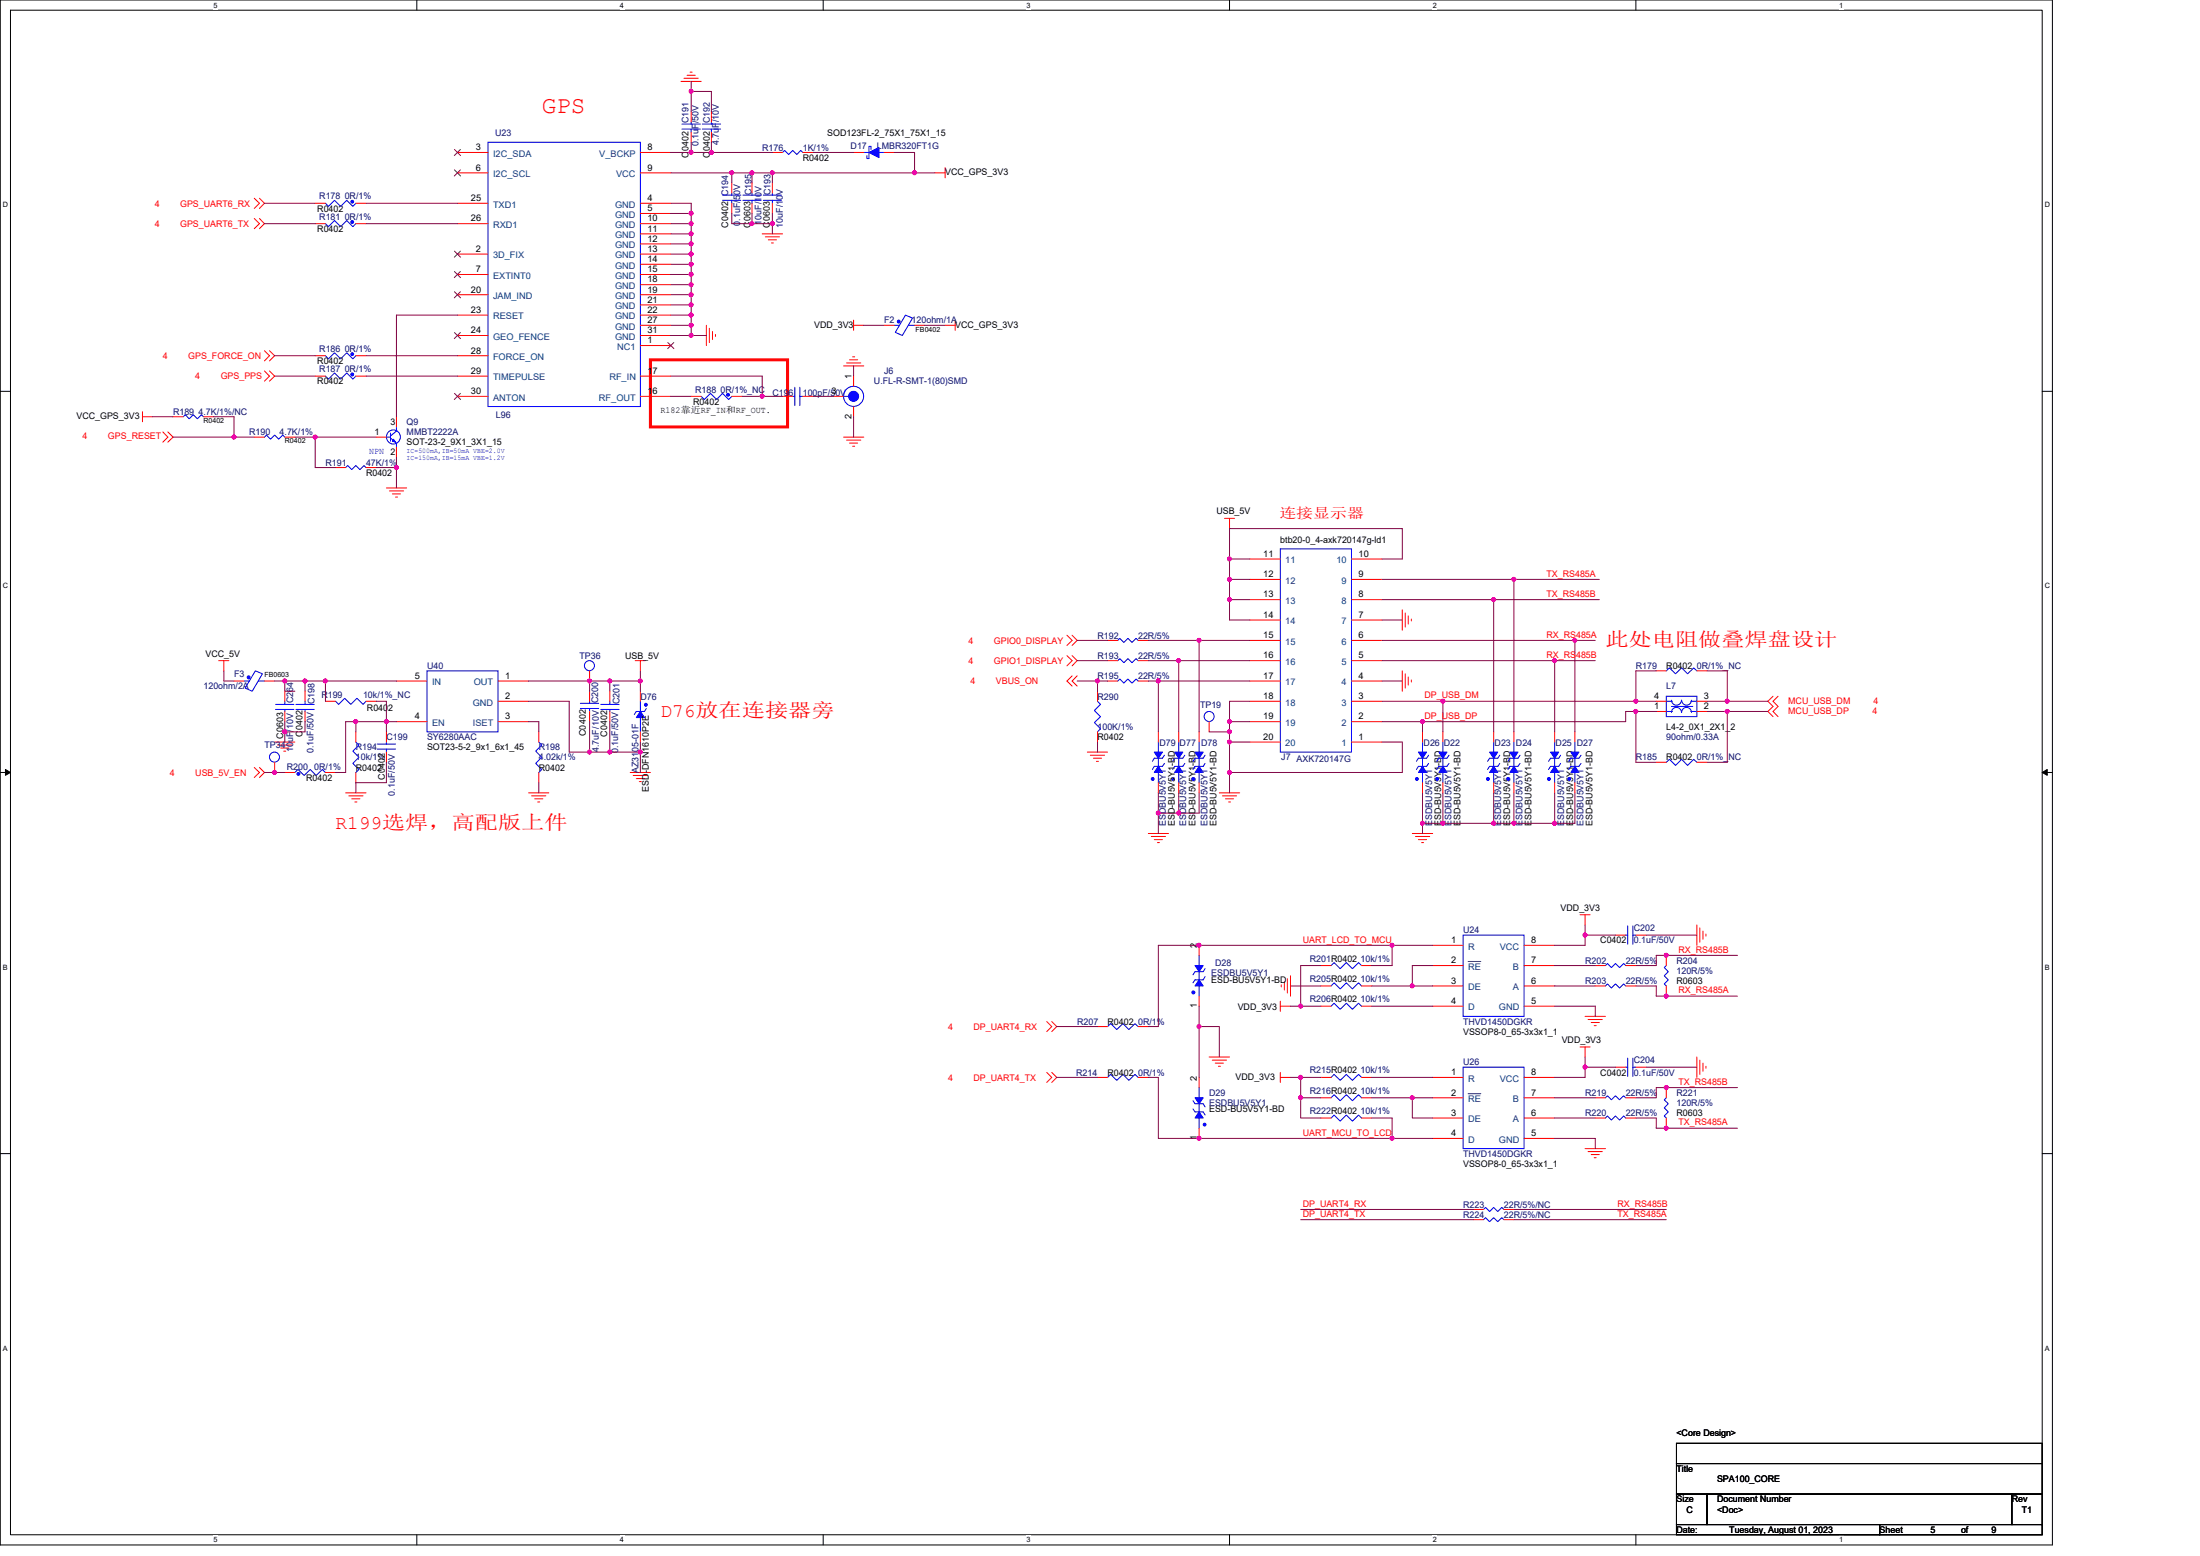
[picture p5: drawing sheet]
<svg xmlns="http://www.w3.org/2000/svg" width="297mm" height="210mm" viewBox="0 0 297 210" stroke-linecap="round" stroke-linejoin="round" font-family="sans-serif">
<path d="M0 0h277.1v208.5h-277.1zM1.4 1.4h274.3v205.7h-274.3z" fill="none" stroke="#000" stroke-width=".14"/>
<g fill="#fff">
<path d="M28.8 .1h.6v1.1h-.6z"/>
<path d="M28.8 207.3h.6v1.1h-.6z"/>
</g>
<path d="M56.3 0v1.4M56.3 207.1v1.4" fill="none" stroke="#000" stroke-width=".14"/>
<g fill="#fff">
<path d="M83.7 .1h.6v1.1h-.6z"/>
<path d="M83.7 207.3h.6v1.1h-.6z"/>
</g>
<path d="M111.1 0v1.4M111.1 207.1v1.4" fill="none" stroke="#000" stroke-width=".14"/>
<g fill="#fff">
<path d="M138.6 .1h.5v1.1h-.5z"/>
<path d="M138.6 207.3h.5v1.1h-.5z"/>
</g>
<path d="M166 0v1.4M166 207.1v1.4" fill="none" stroke="#000" stroke-width=".14"/>
<g fill="#fff">
<path d="M193.4 .1h.6v1.1h-.6z"/>
<path d="M193.4 207.3h.6v1.1h-.6z"/>
</g>
<path d="M220.9 0v1.4M220.9 207.1v1.4" fill="none" stroke="#000" stroke-width=".14"/>
<g fill="#fff">
<path d="M248.3 .1h.6v1.1h-.6z"/>
<path d="M248.3 207.3h.6v1.1h-.6z"/>
<path d="M.4 27.1h.7v1.1h-.7z"/>
<path d="M276.1 27.1h.7v1.1h-.7z"/>
<path d="M.4 78.5h.7v1.1h-.7z"/>
<path d="M276.1 78.5h.7v1.1h-.7z"/>
</g>
<path d="M0 52.8h1.4M275.7 52.8h1.4" fill="none" stroke="#000" stroke-width=".14"/>
<g fill="#fff">
<path d="M.4 130h.7v1.1h-.7z"/>
<path d="M276.1 130h.7v1.1h-.7z"/>
</g>
<path d="M0 104.2h1.4M275.7 104.2h1.4" fill="none" stroke="#000" stroke-width=".14"/>
<path d="M.7 103.8l.7 .4-.7 .4zM275.7 104.2l.7-.4v.8z" fill="#000" stroke="#000" stroke-width=".14"/>
<g fill="#fff">
<path d="M.4 181.4h.7v1.1h-.7z"/>
<path d="M276.1 181.4h.7v1.1h-.7z"/>
</g>
<path d="M0 155.7h1.4M275.7 155.7h1.4M226.4 194.8h49.3v2.7h-49.3zM226.4 197.5h49.3v4.1h-49.3zM226.4 201.6h4.1v4.1h-4.1zM226.4 205.7h27.4v1.4h-27.4zM230.5 201.6h41.1v4.1h-41.1zM253.8 205.7h21.9v1.4h-21.9zM271.6 201.6h4.1v4.1h-4.1z" fill="none" stroke="#000" stroke-width=".14"/>
<path d="M87.8 48.6h18.5v9h-18.5z" fill="none" stroke="#f00" stroke-width=".4"/>
<g fill="none" stroke="#f00" stroke-width=".14">
<path d="M91.9 11h2.8M92.3 10.6h2M92.8 10.2h1.1M93.2 9.7h.2M93.3 15.1v1.4M93.3 17.8v1.4M96.1 15.1v1.4M96.1 17.8v1.4M34.3 26.8l.7 .6-.7 .7M34.3 29.5l.7 .7-.7 .7M35 26.8l.7 .6-.7 .7M35 29.5l.7 .7-.7 .7"/>
<path d="M42.6 30.2h1.3M42.6 27.4h1.3M48 30.2h1.4M48 27.4h1.4M61.8 34.3h4.1M61.8 20.6h4.1M61.8 23.3h4.1M61.8 37h4.1M61.8 39.8h4.1M61.8 27.4h4.1M61.8 30.2h4.1M86.5 27.4h4.1"/>
<path d="M86.5 28.8h4.1M86.5 20.6h4.1M86.5 23.3h4.1M86.5 30.2h4.1M86.5 31.6h4.1M86.5 32.9h4.1M86.5 34.3h4.1M86.5 35.7h4.1M86.5 37h4.1M86.5 38.4h4.1M86.5 39.8h4.1M98.8 24.7v1.4"/>
<path d="M98.8 27.4v1.4M101.5 24.7v1.4M101.5 27.4v1.4M102.9 31.6h2.8M103.3 32h1.9M103.7 32.4h1.1M104.2 32.8h.2M104.3 20.6h1.4M104.3 24.7v1.4M104.3 27.4v1.4M108.4 20.6h1.4M115.2 20.6h1.4"/>
<path d="M119.4 20.6h1.4M126.2 23.3h1.4M127.6 22.6v1.4M19.2 56.2h1.4M19.2 55.6v1.3M22 58.3l.7 .7-.7 .7M22.7 58.3l.7 .7-.7 .7M23.4 56.2h1.3M27.5 56.2h1.3M34.3 59h1.4M35.7 47.3l.7 .7-.7 .7M35.7 50.1l.7 .7-.7 .6"/>
<path d="M36.4 47.3l.7 .7-.7 .7M36.4 50.1l.7 .7-.7 .6M38.5 59h1.3M42.6 48h1.3M42.6 50.8h1.3M48 48h1.4M48 50.8h1.4M50.8 59h1.4M53.5 56.2v1.4M61.8 42.5h4.1M61.8 45.3h4.1M61.8 48h4.1"/>
<path d="M61.8 50.8h4.1M61.8 53.5h4.1M86.5 46.6h4.1M86.5 53.5h4.1M86.5 50.8h4.1M86.5 41.1h4.1M86.5 42.5h4.1M86.5 43.9h4.1M86.5 45.3h4.1M93.3 53.5h1.4M95.4 43.9v2.7M95.8 44.3v1.9"/>
<path d="M96.2 44.7v1.1M96.6 45.1v.3M98.8 53.5h1.4M105.7 53.5h1.3M108.4 53.5h1.4M112.5 53.5h1.4M113.9 59h2.7M113.9 49.4h2.7M114.3 59.4h1.9M114.3 49h1.9M114.7 59.8h1.1M114.7 48.6h1.1"/>
<path d="M115.1 48.2h.3M115.2 43.9h1.4M115.2 43.2v1.4M115.2 54.9v1.3M115.2 50.8v1.3M119.4 43.9h1.4M123.5 43.9h1.4M127.6 43.9h1.4M129 43.2v1.4M45.3 63.1h1.4M49.4 63.1h1.4M52.2 65.8h2.7"/>
<path d="M52.6 66.3h1.9M53 66.7h1.1M53.4 67.1h.3M53.5 60.3v1.4M115.1 60.2h.3M165.3 70h1.4M166 70v1.3M168.8 78.2h4.1M168.8 75.4h4.1M182.5 78.2h4.1M182.5 75.4h4.1M29.5 89.2h1.4"/>
<path d="M30.2 89.2v1.3M31.6 91.9h1.4M35.7 91.9h1.4M38.5 96v1.4M38.5 93.3v1.3M41.2 96v1.4M41.2 93.3v1.3M43.9 94.6h1.4M48 98.8v1.3M49.4 94.6h1.4M52.2 98.8v1.3M53.5 97.4h4.2"/>
<path d="M53.5 91.9h4.2M67.2 91.9h4.2M67.2 94.6h4.2M67.2 97.4h4.2M72.7 98.8v1.3M79.6 93.3v1.3M79.6 96v1.4M79.6 90.5v1.4M82.3 96v1.4M82.3 93.3v1.3M85.8 89.2h1.3M86.5 89.2v1.3"/>
<path d="M86.5 93.3v1.3M86.5 98.8v1.3M144.1 88.5l.7 .7-.7 .7M144.1 85.7l.7 .7-.7 .7M144.8 88.5l.6 .7-.6 .7M144.8 91.2l-.7 .7 .7 .7M144.8 85.7l.6 .7-.6 .7M145.4 91.2l-.6 .7 .6 .7M148.2 93.3v1.3M148.2 98.8v1.3M149.5 86.4h1.4M149.5 89.2h1.4"/>
<path d="M149.5 91.9h1.4M153.7 86.4h1.3M153.7 89.2h1.3M153.7 91.9h1.3M156.4 98.8v1.3M159.1 98.8v1.3M161.9 98.8v1.3M163.3 97.4v1.4M168.8 97.4h4.1M168.8 94.6h4.1M168.8 91.9h4.1M168.8 89.2h4.1"/>
<path d="M168.8 86.4h4.1M168.8 83.7h4.1M168.8 80.9h4.1M182.5 97.4h4.1M182.5 94.6h4.1M182.5 91.9h4.1M182.5 89.2h4.1M182.5 86.4h4.1M182.5 83.7h4.1M182.5 80.9h4.1M189.3 82.3v2.7M189.3 90.5v2.8"/>
<path d="M189.7 82.7v1.9M189.7 90.9v2M190.1 83.1v1.1M190.1 91.4v1.1M190.6 83.5v.3M190.6 91.8v.2M192.1 98.8v1.3M194.8 98.8v1.3M201.7 98.8v1.3M204.4 98.8v1.3M209.9 98.8v1.3M212.6 98.8v1.3"/>
<path d="M223.6 94.6h1.4M223.6 96h1.4M223.6 90.5h1.4M229.1 94.6h1.4M229.1 96h1.4M229.1 90.5h1.4M239.4 94l-.7 .6 .7 .7-.7 .7 .7 .7M240.1 94l-.7 .6 .7 .7-.7 .7 .7 .7M34.3 103.6l.7 .6-.7 .7M35 103.6l.7 .6-.7 .7M37.1 100.1h2.7M37.1 102.9v1.3"/>
<path d="M37.5 100.5h1.9M37.9 100.9h1.1M38.3 101.4h.3M38.5 104.2h1.3M43.9 104.2h1.4M46.7 107h2.7M47.1 107.4h1.9M47.5 107.8h1.1M47.9 108.2h.3M48 104.2v1.4M52.2 101.5v1.4M71.4 107h2.7"/>
<path d="M71.8 107.4h1.9M72.2 107.8h1.1M72.6 108.2h.3M72.7 104.2v1.4M85.1 104.2h2.7M85.5 104.6h1.9M85.9 105.1h1.1M86.3 105.5h.3M146.8 101.5h2.7M147.2 101.9h1.9M147.6 102.3h1.1M148 102.7h.3"/>
<path d="M155 112.5h2.8M155.4 112.9h2M155.8 113.3h1.1M156.3 113.7h.2M156.4 105.6v1.4M159.1 105.6v1.4M161.9 105.6v1.4M164.6 107h2.8M165.1 107.4h1.9M165.5 107.8h1.1M165.9 108.2h.2M168.8 100.1h4.1"/>
<path d="M182.5 100.1h4.1M190.7 112.5h2.7M191.1 112.9h1.9M191.5 113.3h1.1M191.9 113.7h.3M192.1 105.6v1.4M194.8 105.6v1.4M201.7 105.6v1.4M204.4 105.6v1.4M209.9 105.6v1.4M212.6 105.6v1.4M223.6 102.9h1.4"/>
<path d="M229.1 102.9h1.4M141.3 137.9l.7 .6-.7 .7M142 137.9l.7 .6-.7 .7M148.2 138.5h1.3M153.7 138.5h1.3M161.9 134.4v1.4M161.9 127.6v1.3M172.9 135.8h1.3M172.9 135.1v1.4M173 132.9v.3M173.4 132.5v1.1M173.8 132.1v1.9"/>
<path d="M174.2 131.7v2.7M178.3 135.8h1.4M178.3 130.3h1.4M178.3 133.1h1.4M183.8 135.8h1.4M183.8 130.3h1.4M183.8 133.1h1.4M193.4 127.6h4.1M193.4 130.3h4.1M193.4 133.1h4.1M193.4 135.8h4.1M205.8 127.6h4.1"/>
<path d="M205.8 130.3h4.1M205.8 133.1h4.1M205.8 135.8h4.1M213.3 123.4h1.4M214 137.2h2.8M214 123.4v1.4M214.4 137.6h1.9M214.8 138h1.1M215.2 138.4h.3M215.4 133.1h1.4M215.4 130.3h1.4M218.1 126.2h1.4"/>
<path d="M219.5 133.1h1.4M219.5 130.3h1.4M220.9 126.2h1.3M225 133.1v1.3M225 128.9v1.4M229.1 124.8v2.8M229.5 125.2v1.9M229.9 125.6v1.1M230.3 126v.3M141.3 144.7l.7 .7-.7 .7M142 144.7l.7 .7-.7 .7M148.2 145.4h1.3"/>
<path d="M153.7 145.4h1.3M161.9 152.3v1.3M161.9 145.4v1.4M163.3 142.6h2.7M163.7 143.1h1.9M164.1 143.5h1.1M164.5 143.9h.3M172.9 145.4h1.3M172.9 144.7v1.4M178.3 150.9h1.4M178.3 145.4h1.4M178.3 148.1h1.4"/>
<path d="M183.8 150.9h1.4M183.8 145.4h1.4M183.8 148.1h1.4M193.4 145.4h4.1M193.4 148.1h4.1M193.4 150.9h4.1M193.4 153.6h4.1M205.8 145.4h4.1M205.8 148.1h4.1M205.8 150.9h4.1M205.8 153.6h4.1M213.3 141.3h1.4"/>
<path d="M214 155h2.8M214 141.3v1.3M214.4 155.4h1.9M214.8 155.8h1.1M215.2 156.2h.3M215.4 150.9h1.4M215.4 148.1h1.4M218.1 144h1.4M219.5 150.9h1.4M219.5 148.1h1.4M220.9 144h1.3M225 150.9v1.4"/>
<path d="M225 146.8v1.3M229.1 142.6v2.8M229.5 143.1v1.9M229.9 143.5v1.1M230.3 143.9v.3M198.9 164.6h1.4M198.9 163.2h1.4M203 164.6h1.4M203 163.2h1.4"/>
</g>
<g fill="none" stroke="#00f" stroke-width=".14">
<path d="M65.9 19.2h20.6v35.7h-20.6zM92.1 17.4h2.4M92.1 16.7h2.4M93.3 16.5v.2M93.3 17.4v.4M94.8 17.4h2.5M94.8 16.7h2.5M96.1 16.5v.2M96.1 17.4v.4M43.9 30.2l.4 .4 .9-.8 .8 .8 .8-.8 .8 .8 .4-.4M43.9 27.4l.4 .5 .9-.9 .8 .9 .8-.9 .8 .9 .4-.5M97.6 27h2.4"/>
<path d="M97.6 26.3h2.4M98.8 26.1v.2M98.8 27v.4M100.3 27h2.5M100.3 26.3h2.5M101.5 26.1v.2M101.5 27v.4M103.1 27h2.4M103.1 26.3h2.4M104.3 26.1v.2M104.3 27v.4M105.7 20.6l.2-.3 .6 .5 .5-.5 .6 .5 .5-.5 .3 .3"/>
<path d="M116.6 20.6h.7M117.6 20.2v-.5h-.3v1.7h-.3v-.4M118.7 20.6h.7M24.7 56.2l.3-.2 .5 .5 .6-.5 .5 .5 .6-.5 .3 .2M35.7 59l.3-.3 .5 .6 .6-.6 .5 .6 .6-.6 .3 .3M43.9 48l.4 .4 .9-.8 .8 .8 .8-.8 .8 .8 .4-.4M43.9 50.8l.4 .4 .9-.9 .8 .9 .8-.9 .8 .9 .4-.4M52.2 59h.5M52.7 59.1l.8 .7v.5M52.7 58.4v1.1M53.5 57.6v.6l-.8 .6M94.7 53.5l.4 .4 .8-.8 .8 .8 .9-.8 .8 .8 .4-.4"/>
<path d="M107 53.5h.3M107.3 52.3v2.4M108 53.5h.4M108 52.3v2.4M113.9 53.5h1.3M120.8 43.9h.6M122.3 42.5l.9 .4-1.4 2.4-.9-.4zM122.7 43.9h.8M46.7 63.1l.2-.3 .6 .6 .5-.6 .6 .6 .5-.6 .3 .3M172.9 74.1h9.6v27.4h-9.6zM33 91.9h.7M34.5 90.5l.9 .4-1.3 2.4-1-.4z"/>
<path d="M34.9 91.9h.8M37.2 95.1h2.5M37.2 95.7h2.5M38.5 95.7v.3M38.5 94.6v.5M40 95.1h2.4M40 95.7h2.4M41.2 95.7v.3M41.2 94.6v.5M45.3 94.6l.4 .5 .8-.9 .9 .9 .8-.9 .8 .9 .4-.5M57.7 90.5h9.5v8.3h-9.5zM78.4 95.6h2.4"/>
<path d="M78.4 94.9h2.4M79.6 94.6v.3M79.6 95.6v.4M81.1 95.1h2.5M81.1 95.7h2.5M82.3 95.7v.3M82.3 94.6v.5M86.5 94.6v4.2M87.3 95.6l-.3 .4h-1.1l-.3 .4M148.2 94.6l.4 .5-.8 .8 .8 .8-.8 .8 .8 .8-.4 .5M150.9 86.4l.3-.3 .5 .6 .6-.6 .5 .6 .6-.6 .3 .3M150.9 89.2l.3-.3 .5 .5 .6-.5 .5 .5 .6-.5 .3 .3"/>
<path d="M150.9 91.9l.3-.3 .5 .6 .6-.6 .5 .6 .6-.6 .3 .3M225 96h.8M225 94.6h.8M225 94h4.1v2.7h-4.1zM225 90.5l.4-.4 .8 .8 .9-.8 .8 .8 .8-.8 .4 .4M225.7 95.3h2.9M225.7 94.5a.68 .68 0 0 0 .7 .7 .68 .68 0 0 0 .6-.7M225.7 96.1a.68 .68 0 0 1 .7-.6 .68 .68 0 0 1 .6 .6M227.1 94.5a.67 .67 0 0 0 .6 .7 .67 .67 0 0 0 .7-.7M227.1 96.1a.67 .67 0 0 1 .6-.6 .67 .67 0 0 1 .7 .6M228.3 96h.8M228.3 94.6h.8"/>
<path d="M39.8 104.2l.4-.4 .9 .8 .8-.8 .8 .8 .8-.8 .4 .4M48 100.1l.5 .4-.9 .9 .9 .8-.9 .8 .9 .8-.5 .4M50.9 101.1h2.5M50.9 100.4h2.5M52.2 100.1v.3M52.2 101.1v.4M72.7 100.1l.4 .4-.8 .9 .8 .8-.8 .8 .8 .8-.4 .4M156.4 100.1v5.5M157.2 101.9l-.3 .4h-1.1l-.2 .4M157.2 103l-.3 .4h-1.1l-.2 .4M159.1 100.1v5.5M160 101.9l-.3 .4h-1.1l-.3 .4"/>
<path d="M160 103l-.3 .4h-1.1l-.3 .4M161.9 100.1v5.5M162.7 101.9l-.2 .4h-1.1l-.3 .4M162.7 103l-.2 .4h-1.1l-.3 .4M192.1 100.1v5.5M192.9 101.9l-.3 .4h-1.1l-.3 .4M192.9 103l-.3 .4h-1.1l-.3 .4M194.8 100.1v5.5M195.6 101.9l-.2 .4h-1.1l-.3 .4M195.6 103l-.2 .4h-1.1l-.3 .4M201.7 100.1v5.5M202.5 101.9l-.3 .4h-1.1l-.3 .4"/>
<path d="M202.5 103l-.3 .4h-1.1l-.3 .4M204.4 100.1v5.5M205.2 101.9l-.2 .4h-1.1l-.3 .4M205.2 103l-.2 .4h-1.1l-.3 .4M209.9 100.1v5.5M210.7 101.9l-.2 .4h-1.1l-.3 .4M210.7 103l-.2 .4h-1.1l-.3 .4M212.6 100.1v5.5M213.5 101.9l-.3 .4h-1.1l-.3 .4M213.5 103l-.3 .4h-1.1l-.3 .4M225 102.9l.4-.4 .8 .8 .9-.8 .8 .8 .8-.8 .4 .4M149.5 138.5l.5-.4 .8 .8 .8-.8 .8 .8 .8-.8 .5 .4"/>
<path d="M161.9 128.9v5.5M162.7 130.7l-.2 .4h-1.1l-.3 .5M162.7 131.8l-.2 .4h-1.1l-.3 .4M179.7 135.8l.4-.4 .9 .8 .8-.8 .8 .8 .8-.8 .4 .4M179.7 130.3l.4-.4 .9 .8 .8-.8 .8 .8 .8-.8 .4 .4M179.7 133.1l.4-.5 .9 .9 .8-.9 .8 .9 .8-.9 .4 .5M197.5 126.2h8.3v11h-8.3zM216.8 133.1l.2-.3 .6 .5 .5-.5 .6 .5 .5-.5 .3 .3M216.8 130.3l.2-.3 .6 .6 .5-.6 .6 .6 .5-.6 .3 .3M219.5 126.2h.3M219.8 124.9v2.5M220.5 124.9v2.5"/>
<path d="M220.5 126.2h.4M225 130.3l-.3 .3 .6 .5-.6 .6 .6 .5-.6 .6 .3 .3M149.5 145.4l.5-.4 .8 .8 .8-.8 .8 .8 .8-.8 .5 .4M161.1 148.5l.3 .4h1.1l.2 .5M161.1 149.6l.3 .5h1.1l.2 .4M161.9 146.8v5.5M179.7 150.9l.4-.4 .9 .8 .8-.8 .8 .8 .8-.8 .4 .4M179.7 145.4l.4-.4 .9 .8 .8-.8 .8 .8 .8-.8 .4 .4M179.7 148.1l.4-.4 .9 .8 .8-.8 .8 .8 .8-.8 .4 .4M197.5 144h8.3v11h-8.3zM216.8 150.9l.2-.3 .6 .6 .5-.6 .6 .6 .5-.6 .3 .3M216.8 148.1l.2-.2 .6 .5 .5-.5 .6 .5 .5-.5 .3 .2"/>
<path d="M219.5 144h.3M219.8 142.8v2.5M220.5 142.8v2.5M220.5 144h.4M225 148.1l-.3 .3 .6 .5-.6 .6 .6 .6-.6 .5 .3 .3M200.3 164.6l.3-.3 .5 .6 .6-.6 .5 .6 .6-.6 .2 .3M200.3 163.2l.3-.3 .5 .6 .6-.6 .5 .6 .6-.6 .2 .3"/>
<circle cx="53.1" cy="59" r=".95"/>
<circle cx="115.2" cy="53.5" r="1.36"/>
<circle cx="79.6" cy="89.8" r=".68"/>
<circle cx="163.3" cy="96.7" r=".68"/>
<circle cx="37.1" cy="102.2" r=".68"/>
</g>
<g fill="#00f" stroke="#00f" stroke-width=".14">
<path d="M161.4 130.3h1.1l-.6 .8z"/>
<path d="M161.9 132.2l.6 .9h-1.1z"/>
<path d="M158.6 101.5h1.1l-.6 .8z"/>
<path d="M159.1 103.4l.6 .8h-1.1z"/>
<path d="M86.5 96l.5 .8h-1.1z"/>
<path d="M161.4 101.5h1.1l-.6 .8z"/>
<path d="M161.9 103.4l.6 .8h-1.1z"/>
<path d="M191.5 101.5h1.1l-.5 .8z"/>
<path d="M192.1 103.4l.5 .8h-1.1z"/>
<path d="M194.3 101.5h1.1l-.6 .8z"/>
<path d="M194.8 103.4l.6 .8h-1.1z"/>
<path d="M201.1 101.5h1.1l-.5 .8z"/>
<path d="M201.7 103.4l.5 .8h-1.1z"/>
<path d="M155.8 101.5h1.1l-.5 .8z"/>
<path d="M156.4 103.4l.5 .8h-1.1z"/>
<path d="M203.9 101.5h1.1l-.6 .8z"/>
<path d="M204.4 103.4l.6 .8h-1.1z"/>
<path d="M209.4 101.5h1.1l-.6 .8z"/>
<path d="M209.9 103.4l.6 .8h-1.1z"/>
<path d="M161.4 148.1h1.1l-.6 .8z"/>
<path d="M161.9 150.1l.6 .8h-1.1z"/>
<path d="M212.1 101.5h1.1l-.6 .8z"/>
<path d="M212.6 103.4l.6 .8h-1.1z"/>
<path d="M40.1 104.3h.3v.3h-.3z" fill-rule="evenodd"/>
<path d="M33.4 91.3h.3v.2h-.3z" fill-rule="evenodd"/>
<path d="M121.2 43.3h.3v.2h-.3z" fill-rule="evenodd"/>
<path d="M158.3 105h.2v.3h-.2z" fill-rule="evenodd"/>
<path d="M87.1 95h.2v.2h-.2z" fill-rule="evenodd"/>
<path d="M47.4 29.8h.3v.3h-.3z" fill-rule="evenodd"/>
<path d="M117.3 20.6l1.4-.7v1.4z" fill-rule="evenodd"/>
<path d="M191.2 105h.2v.3h-.2z" fill-rule="evenodd"/>
<path d="M155.5 105h.3v.3h-.3z" fill-rule="evenodd"/>
<path d="M53.1 59.3l.3 .4-.4-.2z" fill-rule="evenodd"/>
<path d="M203.5 105h.3v.3h-.3z" fill-rule="evenodd"/>
<path d="M47.4 50.4h.3v.3h-.3z" fill-rule="evenodd"/>
<path d="M98.2 53.1h.2v.3h-.2z" fill-rule="evenodd"/>
<path d="M211.7 105h.3v.3h-.3z" fill-rule="evenodd"/>
<circle cx="161.1" cy="133.9" r=".2"/>
<circle cx="115.2" cy="53.5" r=".68"/>
<circle cx="161.1" cy="105.1" r=".2"/>
<circle cx="194" cy="105.1" r=".2"/>
<circle cx="47.6" cy="47.8" r=".19"/>
<circle cx="200.9" cy="105.1" r=".2"/>
<circle cx="209.1" cy="105.1" r=".2"/>
<circle cx="162.6" cy="151.8" r=".19"/>
<circle cx="47.6" cy="27.2" r=".19"/>
</g>
<g fill="none" stroke="#804000" stroke-width=".14">
<path d="M61.4 33.9l.8 .8M61.4 20.2l.8 .8M61.4 22.9l.8 .8M61.4 36.6l.8 .9M61.4 39.4l.8 .8M62.2 33.9l-.9 .8M62.2 20.2l-.9 .8M62.2 22.9l-.9 .8M62.2 36.6l-.9 .9M62.2 39.4l-.9 .8M61.4 44.9l.8 .8M61.4 53.1l.8 .8"/>
<path d="M62.2 44.9l-.9 .8M62.2 53.1l-.9 .8M90.2 46.2l.8 .9M91 46.2l-.9 .9"/>
</g>
<path d="M198.2 129.8h1.7M198.2 147.6h1.7" fill="none" stroke="#004080" stroke-width=".14"/>
<g fill="none" stroke="#800040" stroke-width=".14">
<path d="M93.3 12.3h2.8v2.8M93.3 11v1.3M93.3 12.3v2.8M93.3 19.2v1.4M96.1 19.2v1.4M35.7 30.2h6.9M35.7 27.4h6.9M49.4 30.2h12.4M49.4 27.4h12.4M90.6 30.2h2.7M90.6 23.3h8.2M90.6 20.6h2.7"/>
<path d="M90.6 27.4h2.7v1.4M90.6 28.8h2.7M90.6 31.6h2.7M90.6 32.9h2.7M90.6 34.3h2.7M90.6 35.7h2.7M90.6 37h2.7M90.6 38.4h2.7M90.6 39.8h2.7M93.3 20.6h2.8M93.3 28.8v1.4M93.3 30.2v1.4"/>
<path d="M93.3 31.6v1.3M93.3 32.9v1.4M93.3 34.3v1.4M93.3 35.7v1.3M93.3 37v1.4M93.3 38.4v1.4M93.3 39.8v1.3M96.1 20.6h8.2M98.8 23.3h2.7M98.8 23.3v1.4M98.8 28.8v1.4h2.7M101.5 23.3v1.4"/>
<path d="M101.5 28.8v1.4M101.5 30.2h2.8M101.5 23.3h2.8M104.3 23.3v1.4M104.3 28.8v1.4M104.3 30.2v1.4M104.3 23.3h19.2M109.8 20.6h5.4M120.8 20.6h2.7v2.7M123.5 23.3h2.7M20.6 56.2h2.8M23.4 59h8.2"/>
<path d="M28.8 56.2h2.8v2.8M31.6 59h2.7M37.1 48h5.5M37.1 50.8h5.5M39.8 59h2.8M42.6 59h8.2M42.6 59v4.1h2.7M49.4 48h12.4M49.4 50.8h12.4M61.8 42.5h-8.3v13.7M90.6 50.8h12.3v2.7M90.6 41.1h2.7"/>
<path d="M90.6 42.5h2.7M90.6 43.9h2.7M90.6 45.3h2.7M90.6 53.5h2.7M93.3 41.1v1.4M93.3 42.5v1.4M93.3 43.9v1.4M93.3 45.3h2.1M100.2 53.5h2.7M102.9 53.5h2.8M109.8 53.5h2.7M115.2 56.2v2.8"/>
<path d="M115.2 49.4v1.4M116.6 43.9h2.8M124.9 43.9h2.7M50.8 63.1h2.7M53.5 61.7v1.4M53.5 63.1v2.7M166 75.4h2.8M166 75.4v-4.1h23.3v4.1h-2.7M166 78.2h2.8M166 75.4v2.8M166 78.2v2.7M186.6 78.2h17.8"/>
<path d="M204.4 78.2v20.6M204.4 78.2h11.5M30.2 90.5v1.4h1.4M37.1 91.9h1.4M38.5 91.9v1.4h1.3M38.5 91.9h2.7M38.5 97.4v1.4M38.5 98.8v1.3M41.2 91.9v1.4M41.2 91.9h2.7M41.2 97.4v1.4h-2.7M43.9 91.9v2.7"/>
<path d="M43.9 91.9h9.6M48 97.4h-1.3v6.8h-1.4M48 97.4h4.2M48 97.4v1.4M50.8 94.6h1.4v2.8M52.2 97.4h1.3M52.2 97.4v1.4M71.4 94.6h5.5v6.9h2.7M71.4 97.4h1.3v1.4M71.4 91.9h8.2M79.6 91.9v1.4M79.6 97.4v4.1"/>
<path d="M79.6 91.9h2.7M82.3 91.9h4.2M82.3 91.9v1.4M82.3 97.4v4.1M86.5 90.5v1.4M86.5 91.9v1.4M145.4 91.9h2.8M145.4 86.4h4.1M145.4 89.2h4.1M148.2 91.9v1.4M148.2 91.9h1.3M155 86.4h6.9"/>
<path d="M155 89.2h4.1M155 91.9h1.4M156.4 91.9v6.9M156.4 91.9h12.4M159.1 89.2v9.6M159.1 89.2h9.7M161.9 86.4v12.4M161.9 86.4h6.9M163.3 98.8h2.7M166 97.4h2.8M166 97.4v1.4M166 80.9h2.8"/>
<path d="M166 80.9v2.8h2.8M166 98.8v1.3M168.8 94.6h-2.8v2.8M186.6 97.4h5.5M186.6 94.6h8.2M186.6 80.9h15.1M186.6 86.4h26M186.6 83.7h2.7M186.6 91.9h2.7M186.6 89.2h23.3M192.1 97.4v1.4M194.8 94.6v4.2"/>
<path d="M194.8 94.6h26.1M201.7 80.9v17.9M201.7 80.9h14.2M209.9 89.2h5.5M209.9 89.2v9.6M212.6 86.4h2.8M212.6 86.4v12.4M220.9 96h-1.4v1.4h-27.4M220.9 94.6h2.7M220.9 96h2.7M220.9 96v6.9h2.7M223.6 90.5h-2.7v4.1"/>
<path d="M230.5 94.6h2.7M230.5 96h2.7M230.5 90.5h2.7v4.1M233.2 94.6h5.5M233.2 96h5.5M233.2 96v6.9h-2.7M35.7 104.2h2.8M52.2 102.9v2.7h-4.2v1.4M72.7 105.6v1.4M79.6 101.5h2.7M82.3 101.5h4.2M86.5 100.1v1.4"/>
<path d="M86.5 101.5v2.7M148.2 100.1v1.4M156.4 109.7h2.7M156.4 107v2.7M156.4 109.7v2.8M159.1 107v2.7M161.9 107v2.7h-2.8M166 104.2v2.8M166 100.1v4.1M166 100.1h2.8M186.6 100.1h2.7v4.1h-23.3M192.1 107v4.1"/>
<path d="M192.1 111.1h2.7M192.1 111.1v1.4M194.8 107v4.1M194.8 111.1h6.9M201.7 111.1h2.7M201.7 107v4.1M204.4 111.1h5.5M204.4 107v4.1M209.9 107v4.1M212.6 107v4.1h-2.7M142.7 138.5h5.5M161.9 138.5h2.7v4.1"/>
<path d="M161.9 135.8v2.7M161.9 138.5v6.9M174.2 133.1h4.1M174.2 135.8h1.4M175.6 135.8h2.7M178.3 130.3h-2.7v5.5M185.2 135.8h8.2M185.2 133.1h5.5M188 127.6h5.4M188 127.6h-31.6v10.9h-1.4M188 127.6v2.7h-2.8M193.4 130.3h-2.7v2.8h2.7"/>
<path d="M209.9 135.8h5.5v1.4M209.9 130.3h5.5M209.9 133.1h5.5M214 126.2v1.4h-4.1M214 124.8v1.4M214 126.2h4.1M220.9 133.1h2.7v1.3h11M222.2 126.2h6.9M234.6 128.9h-11v1.4h-2.7M142.7 145.4h5.5M155 145.4h1.4v8.2h31.6M174.2 145.4h1.4"/>
<path d="M175.6 145.4v2.7h2.7M175.6 145.4h2.7M175.6 148.1v2.8h2.7M185.2 148.1h5.5M185.2 145.4h8.2M185.2 150.9h2.8v2.7M188 153.6h5.4M190.7 148.1v2.8h2.7M190.7 148.1h2.7M209.9 153.6h5.5v1.4M209.9 148.1h5.5M209.9 150.9h5.5"/>
<path d="M214 142.6v1.4M214 144v1.4h-4.1M214 144h4.1M220.9 150.9h2.7v1.4h11M222.2 144h6.9M234.6 146.8h-11v1.3h-2.7M175.6 163.2h23.3M175.6 164.6h23.3M204.4 163.2h20.6M204.4 164.6h20.6"/>
</g>
<g fill="#f0f" stroke="#f0f" stroke-width=".14">
<circle cx="214" cy="126.2" r=".27"/>
<circle cx="225" cy="134.4" r=".27"/>
<circle cx="225" cy="128.9" r=".27"/>
<circle cx="190.7" cy="133" r=".27"/>
<circle cx="225" cy="152.2" r=".27"/>
<circle cx="225" cy="146.8" r=".27"/>
<circle cx="175.6" cy="145.4" r=".27"/>
<circle cx="175.6" cy="148.1" r=".27"/>
<circle cx="214" cy="144" r=".27"/>
<circle cx="190.7" cy="148.1" r=".27"/>
<circle cx="175.6" cy="135.8" r=".27"/>
<circle cx="187.9" cy="153.6" r=".27"/>
<circle cx="161.9" cy="153.6" r=".27"/>
<circle cx="187.9" cy="127.6" r=".27"/>
<circle cx="161.9" cy="127.6" r=".27"/>
<circle cx="161.9" cy="138.5" r=".27"/>
<circle cx="166" cy="75.4" r=".27"/>
<circle cx="166" cy="80.9" r=".27"/>
<circle cx="166" cy="78.2" r=".27"/>
<circle cx="204.4" cy="78.2" r=".27"/>
<circle cx="201.7" cy="80.9" r=".27"/>
<circle cx="212.6" cy="86.4" r=".27"/>
<circle cx="209.9" cy="89.1" r=".27"/>
<circle cx="166" cy="97.4" r=".27"/>
<circle cx="220.9" cy="94.6" r=".27"/>
<circle cx="194.8" cy="94.6" r=".27"/>
<circle cx="192" cy="97.4" r=".27"/>
<circle cx="166" cy="98.8" r=".27"/>
<circle cx="166" cy="100.1" r=".27"/>
<circle cx="166" cy="104.2" r=".27"/>
<circle cx="192" cy="111.1" r=".27"/>
<circle cx="194.8" cy="111.1" r=".27"/>
<circle cx="209.9" cy="111.1" r=".27"/>
<circle cx="204.4" cy="111.1" r=".27"/>
<circle cx="93.3" cy="12.3" r=".27"/>
<circle cx="96" cy="20.6" r=".27"/>
<circle cx="93.3" cy="20.6" r=".27"/>
<circle cx="98.8" cy="23.3" r=".27"/>
<circle cx="101.5" cy="23.3" r=".27"/>
<circle cx="123.5" cy="23.3" r=".27"/>
<circle cx="104.3" cy="23.3" r=".27"/>
<circle cx="93.3" cy="28.8" r=".27"/>
<circle cx="93.3" cy="30.2" r=".27"/>
<circle cx="101.5" cy="30.2" r=".27"/>
<circle cx="104.3" cy="30.2" r=".27"/>
<circle cx="93.3" cy="31.5" r=".27"/>
<circle cx="93.3" cy="32.9" r=".27"/>
<circle cx="93.3" cy="35.7" r=".27"/>
<circle cx="93.3" cy="34.3" r=".27"/>
<circle cx="93.3" cy="37" r=".27"/>
<circle cx="93.3" cy="38.4" r=".27"/>
<circle cx="93.3" cy="41.1" r=".27"/>
<circle cx="93.3" cy="39.8" r=".27"/>
<circle cx="93.3" cy="42.5" r=".27"/>
<circle cx="93.3" cy="45.3" r=".27"/>
<circle cx="93.3" cy="43.9" r=".27"/>
<circle cx="102.9" cy="53.5" r=".27"/>
<circle cx="31.6" cy="59" r=".27"/>
<circle cx="42.5" cy="59" r=".27"/>
<circle cx="53.5" cy="63.1" r=".27"/>
<circle cx="233.2" cy="94.6" r=".27"/>
<circle cx="220.9" cy="96" r=".27"/>
<circle cx="233.2" cy="96" r=".27"/>
<circle cx="201.7" cy="111.1" r=".27"/>
<circle cx="148.2" cy="91.9" r=".27"/>
<circle cx="41.2" cy="91.9" r=".27"/>
<circle cx="79.6" cy="91.9" r=".27"/>
<circle cx="82.3" cy="91.9" r=".27"/>
<circle cx="86.4" cy="91.9" r=".27"/>
<circle cx="48" cy="97.4" r=".27"/>
<circle cx="52.2" cy="97.4" r=".27"/>
<circle cx="79.6" cy="101.5" r=".27"/>
<circle cx="82.3" cy="101.5" r=".27"/>
<circle cx="86.4" cy="101.5" r=".27"/>
<circle cx="37.1" cy="104.2" r=".27"/>
<circle cx="38.4" cy="91.9" r=".27"/>
<circle cx="38.4" cy="98.8" r=".27"/>
<circle cx="43.9" cy="91.9" r=".27"/>
<circle cx="159.1" cy="109.7" r=".27"/>
<circle cx="156.4" cy="109.7" r=".27"/>
<circle cx="156.4" cy="91.9" r=".27"/>
<circle cx="161.9" cy="86.4" r=".27"/>
<circle cx="159.1" cy="89.1" r=".27"/>
</g>
<text font-size="3.3" fill="#f00" x="73.1" y="15.2">GPS</text>
<g font-size="2.6" fill="#f00">
<text x="216.8" y="87.1">此处电阻做叠焊盘设计</text>
<text x="89.2" y="96.7">D76放在连接器旁</text>
<text x="45.3" y="111.8">R199选焊，高配版上件</text>
</g>
<text font-size="1.9" fill="#f00" x="172.7" y="69.8">连接显示器</text>
<g font-size="1.2" fill="#000080">
<text x="92.9" y="16.6" transform="rotate(-90 92.9 16.6)">C191</text>
<text x="95.8" y="16.6" transform="rotate(-90 95.8 16.6)">C192</text>
<text x="66.8" y="18.4">U23</text>
<text x="94.3" y="19.7" transform="rotate(-90 94.3 19.7)">0.1uF/50V</text>
<text x="97.1" y="19.6" transform="rotate(-90 97.1 19.6)">4.7uF/10V</text>
<text x="102.9" y="20.3">R176</text>
<text x="108.4" y="20.3">1K/1%</text>
<text x="114.8" y="20">D17</text>
<text x="118.4" y="20">LMBR320FT1G</text>
<text x="43.1" y="29.7">R181 0R/1%</text>
<text x="43.1" y="26.9">R178 0R/1%</text>
<text x="98.3" y="26.5" transform="rotate(-90 98.3 26.5)">C194</text>
<text x="101.4" y="26.3" transform="rotate(-90 101.4 26.3)">C195</text>
<text x="104.1" y="26.3" transform="rotate(-90 104.1 26.3)">C193</text>
<text x="99.9" y="30.5" transform="rotate(-90 99.9 30.5)">0.1uF/50V</text>
<text x="102.8" y="30.3" transform="rotate(-90 102.8 30.3)">10uF/10V</text>
<text x="105.7" y="30.7" transform="rotate(-90 105.7 30.7)">10uF/10V</text>
<text x="43.1" y="47.5">R186 0R/1%</text>
<text x="119.4" y="43.6">F2</text>
<text x="123.1" y="43.6">120ohm/1A</text>
<text x="43.1" y="50.2">R187 0R/1%</text>
<text x="93.9" y="53">R188 0R/1%_NC</text>
<text x="104.3" y="53.4">C196</text>
<text x="108.4" y="53.4">100pF/50V</text>
<text x="118" y="51.9">U.FL-R-SMT-1(80)SMD</text>
<text x="119.4" y="50.5">J6</text>
<text x="23.4" y="56">R189 4.7K/1%/NC</text>
<text x="33.7" y="58.7">R190</text>
<text x="37.8" y="58.7">4.7K/1%</text>
<text x="54.9" y="57.4">Q9</text>
<text x="54.9" y="58.7">MMBT2222A</text>
<text x="67" y="56.4">L96</text>
<text x="43.9" y="62.8">R191</text>
<text x="49.4" y="62.8">47K/1%</text>
<text x="78.2" y="88.9">TP36</text>
<text x="148.2" y="86.2">R192</text>
<text x="148.2" y="88.9">R193</text>
<text x="153.7" y="86.2">22R/5%</text>
<text x="153.7" y="88.9">22R/5%</text>
<text x="27.5" y="93">120ohm/2A</text>
<text x="31.6" y="91.4">F3</text>
<text x="39.6" y="94.9" transform="rotate(-90 39.6 94.9)">C264</text>
<text x="42.5" y="95.1" transform="rotate(-90 42.5 95.1)">C198</text>
<text x="43.4" y="94.1">R199</text>
<text x="49" y="94.1">10k/1%_NC</text>
<text x="57.7" y="90.3">U40</text>
<text x="80.7" y="94.9" transform="rotate(-90 80.7 94.9)">C200</text>
<text x="83.6" y="95.1" transform="rotate(-90 83.6 95.1)">C201</text>
<text x="86.5" y="94.4">D76</text>
<text x="148.2" y="94.4">R290</text>
<text x="148.2" y="91.7">R195</text>
<text x="153.7" y="91.7">22R/5%</text>
<text x="162" y="95.5">TP19</text>
<text x="220.9" y="90.3">R179</text>
<text x="225" y="93">L7</text>
<text x="229.1" y="90.3">0R/1%_NC</text>
<text x="35.7" y="101">TP34</text>
<text x="39.6" y="101.5" transform="rotate(-90 39.6 101.5)">10uF/10V</text>
<text x="42.3" y="101.6" transform="rotate(-90 42.3 101.6)">0.1uF/50V</text>
<text x="48" y="101.3">R194</text>
<text x="52.2" y="99.9">C199</text>
<text x="57.7" y="99.9">SY6280AAC</text>
<text x="72.7" y="101.3">R198</text>
<text x="80.9" y="101.5" transform="rotate(-90 80.9 101.5)">4.7uF/10V</text>
<text x="83.5" y="101.6" transform="rotate(-90 83.5 101.6)">0.1uF/50V</text>
<text x="148.2" y="98.5">100K/1%</text>
<text x="156.5" y="100.7">D79</text>
<text x="159.3" y="100.7">D77</text>
<text x="162.2" y="100.7">D78</text>
<text x="192.2" y="100.7">D26</text>
<text x="194.9" y="100.7">D22</text>
<text x="201.8" y="100.7">D23</text>
<text x="204.7" y="100.7">D24</text>
<text x="210" y="100.7">D25</text>
<text x="212.9" y="100.7">D27</text>
<text x="225" y="99.9">90ohm/0.33A</text>
<text x="38.7" y="103.9">R200 0R/1%</text>
<text x="48" y="102.6">10k/1%</text>
<text x="53.3" y="107.4" transform="rotate(-90 53.3 107.4)">0.1uF/50V</text>
<text x="72.7" y="102.6">4.02k/1%</text>
<text x="86.2" y="104.4" transform="rotate(-90 86.2 104.4)">AZ3105-01F</text>
<text x="173" y="102.6">J7 AXK720147G</text>
<text x="220.9" y="102.6">R185</text>
<text x="229.1" y="102.6">0R/1%_NC</text>
<text x="157.4" y="111.5" transform="rotate(-90 157.4 111.5)">ESDBU5V5Y1</text>
<text x="160.2" y="111.5" transform="rotate(-90 160.2 111.5)">ESDBU5V5Y1</text>
<text x="163" y="111.5" transform="rotate(-90 163 111.5)">ESDBU5V5Y1</text>
<text x="193.4" y="111.5" transform="rotate(-90 193.4 111.5)">ESDBU5V5Y1</text>
<text x="196" y="111.5" transform="rotate(-90 196 111.5)">ESDBU5V5Y1</text>
<text x="202.7" y="111.5" transform="rotate(-90 202.7 111.5)">ESDBU5V5Y1</text>
<text x="205.5" y="111.5" transform="rotate(-90 205.5 111.5)">ESDBU5V5Y1</text>
<text x="211.2" y="111.5" transform="rotate(-90 211.2 111.5)">ESDBU5V5Y1</text>
<text x="213.8" y="111.5" transform="rotate(-90 213.8 111.5)">ESDBU5V5Y1</text>
<text x="197.5" y="125.9">U24</text>
<text x="220.6" y="125.7">C202</text>
<text x="163.5" y="131.7">ESDBU5V5Y1</text>
<text x="164.1" y="130.3">D28</text>
<text x="176.8" y="129.8">R201R0402</text>
<text x="183.7" y="129.8">10k/1%</text>
<text x="214" y="130">R202</text>
<text x="219.5" y="130">22R/5%</text>
<text x="220.6" y="127.3">0.1uF/50V</text>
<text x="226.4" y="130">R204</text>
<text x="226.4" y="131.4">120R/5%</text>
<text x="176.8" y="135.3">R206R0402</text>
<text x="176.8" y="132.5">R205R0402</text>
<text x="183.7" y="135.3">10k/1%</text>
<text x="183.7" y="132.5">10k/1%</text>
<text x="214" y="132.8">R203</text>
<text x="219.5" y="132.8">22R/5%</text>
<text x="145.4" y="138.3">R207</text>
<text x="153.7" y="138.3">0R/1%</text>
<text x="197.5" y="143.8">U26</text>
<text x="197.5" y="138.3">THVD1450DGKR</text>
<text x="220.6" y="143.5">C204</text>
<text x="145.3" y="145.1">R214</text>
<text x="153.7" y="145.1">0R/1%</text>
<text x="163.3" y="147.9">D29</text>
<text x="163.3" y="149.3">ESDBU5V5Y1</text>
<text x="176.8" y="144.9">R215R0402</text>
<text x="176.8" y="147.6">R216R0402</text>
<text x="183.7" y="144.9">10k/1%</text>
<text x="183.7" y="147.6">10k/1%</text>
<text x="214" y="147.9">R219</text>
<text x="219.5" y="147.9">22R/5%</text>
<text x="220.6" y="145.1">0.1uF/50V</text>
<text x="226.4" y="147.9">R221</text>
<text x="226.4" y="149.3">120R/5%</text>
<text x="176.8" y="150.3">R222R0402</text>
<text x="183.7" y="150.3">10k/1%</text>
<text x="214" y="150.6">R220</text>
<text x="219.5" y="150.6">22R/5%</text>
<text x="197.5" y="156.1">THVD1450DGKR</text>
<text x="197.5" y="164.3">R224</text>
<text x="197.5" y="163">R223</text>
<text x="203" y="164.3">22R/5%/NC</text>
<text x="203" y="163">22R/5%/NC</text>
</g>
<g font-size="1.2">
<text x="64.3" y="20.3">3</text>
<text x="64.3" y="23">6</text>
<text x="87.4" y="20.3">8</text>
<text x="87.4" y="23">9</text>
<text x="92.9" y="21.3" transform="rotate(-90 92.9 21.3)">C0402</text>
<text x="95.8" y="21.3" transform="rotate(-90 95.8 21.3)">C0402</text>
<text x="108.4" y="21.7">R0402</text>
<text x="111.7" y="18.4">SOD123FL-2_75X1_75X1_15</text>
<text x="127.6" y="23.6">VCC_GPS_3V3</text>
<text x="42.8" y="28.6">R0402</text>
<text x="63.6" y="27.1">25</text>
<text x="63.6" y="29.9">26</text>
<text x="87.4" y="27.1">4</text>
<text x="87.4" y="28.5">5</text>
<text x="87.4" y="29.9">10</text>
<text x="42.8" y="31.3">R0402</text>
<text x="64.3" y="34">2</text>
<text x="87.4" y="31.3">11</text>
<text x="87.4" y="32.6">12</text>
<text x="87.4" y="34">13</text>
<text x="87.4" y="35.4">14</text>
<text x="98.3" y="30.7" transform="rotate(-90 98.3 30.7)">C0402</text>
<text x="101.3" y="30.7" transform="rotate(-90 101.3 30.7)">C0603</text>
<text x="103.9" y="30.7" transform="rotate(-90 103.9 30.7)">C0603</text>
<text x="63.6" y="39.5">20</text>
<text x="64.3" y="36.7">7</text>
<text x="87.4" y="36.7">15</text>
<text x="87.4" y="38.1">18</text>
<text x="87.4" y="39.5">19</text>
<text x="87.4" y="40.9">21</text>
<text x="63.6" y="42.2">23</text>
<text x="63.6" y="45">24</text>
<text x="63.6" y="47.7">28</text>
<text x="87.4" y="42.2">22</text>
<text x="87.4" y="43.6">27</text>
<text x="87.4" y="45">31</text>
<text x="87.4" y="46.3">1</text>
<text x="109.9" y="44.3">VDD_3V3</text>
<text x="129" y="44.2">VCC_GPS_3V3</text>
<text x="42.8" y="49.1">R0402</text>
<text x="42.8" y="51.9">R0402</text>
<text x="63.6" y="50.5">29</text>
<text x="63.6" y="53.2">30</text>
<text x="87.4" y="53.2">16</text>
<text x="87.4" y="50.5">17</text>
<text x="112.3" y="53.2">3</text>
<text x="115" y="51.2" transform="rotate(-90 115 51.2)">1</text>
<text x="10.3" y="56.5">VCC_GPS_3V3</text>
<text x="50.5" y="58.7">1</text>
<text x="52.7" y="57.4">3</text>
<text x="89.2" y="55.7">R182靠近RF_IN和RF_OUT.</text>
<text x="93.6" y="54.6">R0402</text>
<text x="115" y="56.5" transform="rotate(-90 115 56.5)">2</text>
<text x="49.4" y="64.2">R0402</text>
<text x="52.7" y="61.5">2</text>
<text x="54.9" y="60.1">SOT-23-2_9X1_3X1_15</text>
<text x="164.2" y="69.4">USB_5V</text>
<text x="170.6" y="77.9">12</text>
<text x="170.6" y="75.1">11</text>
<text x="172.9" y="73.3">btb20-0_4-axk720147g-ld1</text>
<text x="183.4" y="77.9">9</text>
<text x="183.4" y="75.1">10</text>
<text x="170.6" y="83.4">14</text>
<text x="170.6" y="80.6">13</text>
<text x="183.4" y="83.4">7</text>
<text x="183.4" y="80.6">8</text>
<text x="27.7" y="88.6">VCC_5V</text>
<text x="84.4" y="88.9">USB_5V</text>
<text x="170.6" y="88.9">16</text>
<text x="170.6" y="86.1">15</text>
<text x="183.4" y="88.9">5</text>
<text x="183.4" y="86.1">6</text>
<text x="49.5" y="95.9">R0402</text>
<text x="56" y="91.6">5</text>
<text x="68.2" y="94.3">2</text>
<text x="68.2" y="91.6">1</text>
<text x="170.6" y="94.3">18</text>
<text x="170.6" y="91.6">17</text>
<text x="183.4" y="94.3">3</text>
<text x="183.4" y="91.6">4</text>
<text x="223.3" y="94.3">4</text>
<text x="223.3" y="95.7">1</text>
<text x="225" y="90.3">R0402</text>
<text x="230.1" y="94.3">3</text>
<text x="230.1" y="95.7">2</text>
<text x="38.2" y="99.7" transform="rotate(-90 38.2 99.7)">C0603</text>
<text x="40.8" y="99.4" transform="rotate(-90 40.8 99.4)">C0402</text>
<text x="56" y="97.1">4</text>
<text x="57.7" y="101.3">SOT23-5-2_9x1_6x1_45</text>
<text x="68.2" y="97.1">3</text>
<text x="79.1" y="99.3" transform="rotate(-90 79.1 99.3)">C0402</text>
<text x="82" y="99.4" transform="rotate(-90 82 99.4)">C0402</text>
<text x="148.2" y="99.9">R0402</text>
<text x="170.6" y="99.8">20</text>
<text x="170.6" y="97.1">19</text>
<text x="183.4" y="99.8">1</text>
<text x="183.4" y="97.1">2</text>
<text x="225" y="98.5">L4-2_0X1_2X1_2</text>
<text x="41.3" y="105.4">R0402</text>
<text x="48" y="104">R0402</text>
<text x="51.9" y="105.2" transform="rotate(-90 51.9 105.2)">C0402</text>
<text x="72.7" y="104">R0402</text>
<text x="87.6" y="106.8" transform="rotate(-90 87.6 106.8)">ESD-DFN1610P2E</text>
<text x="225" y="102.6">R0402</text>
<text x="158.6" y="111.5" transform="rotate(-90 158.6 111.5)">ESD-BU5V5Y1-BD</text>
<text x="161.4" y="111.5" transform="rotate(-90 161.4 111.5)">ESD-BU5V5Y1-BD</text>
<text x="164.3" y="111.5" transform="rotate(-90 164.3 111.5)">ESD-BU5V5Y1-BD</text>
<text x="194.6" y="111.5" transform="rotate(-90 194.6 111.5)">ESD-BU5V5Y1-BD</text>
<text x="197.2" y="111.5" transform="rotate(-90 197.2 111.5)">ESD-BU5V5Y1-BD</text>
<text x="203.9" y="111.5" transform="rotate(-90 203.9 111.5)">ESD-BU5V5Y1-BD</text>
<text x="206.8" y="111.5" transform="rotate(-90 206.8 111.5)">ESD-BU5V5Y1-BD</text>
<text x="212.4" y="111.5" transform="rotate(-90 212.4 111.5)">ESD-BU5V5Y1-BD</text>
<text x="215" y="111.5" transform="rotate(-90 215 111.5)">ESD-BU5V5Y1-BD</text>
<text x="210.7" y="122.9">VDD_3V3</text>
<text x="161.6" y="128" transform="rotate(-90 161.6 128)">2</text>
<text x="195.9" y="130">2</text>
<text x="195.9" y="127.3">1</text>
<text x="206.7" y="127.3">8</text>
<text x="206.7" y="130">7</text>
<text x="216.1" y="127.3">C0402</text>
<text x="161.6" y="136.1" transform="rotate(-90 161.6 136.1)">1</text>
<text x="163.5" y="132.7">ESD-BU5V5Y1-BD</text>
<text x="167.1" y="136.4">VDD_3V3</text>
<text x="195.9" y="132.8">3</text>
<text x="195.9" y="135.5">4</text>
<text x="206.7" y="135.5">5</text>
<text x="206.7" y="132.8">6</text>
<text x="226.4" y="132.8">R0603</text>
<text x="149.5" y="138.3">R0402</text>
<text x="197.5" y="139.7">VSSOP8-0_65-3x3x1_1</text>
<text x="210.9" y="140.8">VDD_3V3</text>
<text x="149.5" y="145.1">R0402</text>
<text x="161.6" y="145.8" transform="rotate(-90 161.6 145.8)">2</text>
<text x="166.8" y="145.7">VDD_3V3</text>
<text x="195.9" y="147.8">2</text>
<text x="195.9" y="145.1">1</text>
<text x="206.7" y="145.1">8</text>
<text x="206.7" y="147.8">7</text>
<text x="216.1" y="145.1">C0402</text>
<text x="161.6" y="153.9" transform="rotate(-90 161.6 153.9)">1</text>
<text x="163.3" y="150.1">ESD-BU5V5Y1-BD</text>
<text x="195.9" y="150.6">3</text>
<text x="195.9" y="153.3">4</text>
<text x="206.7" y="153.3">5</text>
<text x="206.7" y="150.6">6</text>
<text x="226.4" y="150.6">R0603</text>
<text x="197.5" y="157.5">VSSOP8-0_65-3x3x1_1</text>
<text x="226.4" y="193.8">&lt;Core Design&gt;</text>
<text x="226.4" y="198.6">Title</text>
<text x="226.4" y="202.8">Size</text>
<text x="231.8" y="202.8">Document Number</text>
<text x="231.8" y="200">SPA100_CORE</text>
<text x="271.6" y="202.8">Rev</text>
<text x="226.4" y="206.9">Date:</text>
<text x="227.7" y="204.1">C</text>
<text x="231.8" y="204.1">&lt;Doc&gt;</text>
<text x="233.5" y="206.9">Tuesday, August 01, 2023</text>
<text x="253.8" y="206.9">Sheet</text>
<text x="260.6" y="206.9">5</text>
<text x="264.8" y="206.9">of</text>
<text x="268.9" y="206.9">9</text>
<text x="273" y="204.1">T1</text>
</g>
<g font-size="1.2" fill="#004080">
<text x="66.6" y="21.1">I2C_SDA</text>
<text x="66.6" y="23.9">I2C_SCL</text>
<text x="80.9" y="21.1">V_BCKP</text>
<text x="83.2" y="23.9">VCC</text>
<text x="66.6" y="28">TXD1</text>
<text x="83.1" y="28">GND</text>
<text x="83.1" y="29.4">GND</text>
<text x="66.6" y="34.9">3D_FIX</text>
<text x="66.6" y="30.8">RXD1</text>
<text x="83.1" y="30.8">GND</text>
<text x="83.1" y="32.1">GND</text>
<text x="83.1" y="33.5">GND</text>
<text x="83.1" y="34.9">GND</text>
<text x="66.6" y="37.6">EXTINT0</text>
<text x="66.6" y="40.3">JAM_IND</text>
<text x="83.1" y="36.2">GND</text>
<text x="83.1" y="37.6">GND</text>
<text x="83.1" y="39">GND</text>
<text x="83.1" y="40.3">GND</text>
<text x="83.1" y="41.7">GND</text>
<text x="66.6" y="43.1">RESET</text>
<text x="66.6" y="45.8">GEO_FENCE</text>
<text x="83.1" y="43.1">GND</text>
<text x="83.1" y="44.5">GND</text>
<text x="83.1" y="45.8">GND</text>
<text x="83.3" y="47.2">NC1</text>
<text x="66.6" y="48.6">FORCE_ON</text>
<text x="66.6" y="51.3">TIMEPULSE</text>
<text x="82.3" y="51.3">RF_IN</text>
<text x="66.6" y="54.1">ANTON</text>
<text x="80.9" y="54.1">RF_OUT</text>
<text x="173.5" y="76">11</text>
<text x="180.4" y="76">10</text>
<text x="173.5" y="81.5">13</text>
<text x="173.5" y="78.8">12</text>
<text x="181.1" y="81.5">8</text>
<text x="181.1" y="78.8">9</text>
<text x="173.5" y="89.7">16</text>
<text x="173.5" y="87">15</text>
<text x="173.5" y="84.2">14</text>
<text x="181.1" y="89.7">5</text>
<text x="181.1" y="87">6</text>
<text x="181.1" y="84.2">7</text>
<text x="58.3" y="92.5">IN</text>
<text x="63.8" y="95.2">GND</text>
<text x="64" y="92.5">OUT</text>
<text x="173.5" y="95.2">18</text>
<text x="173.5" y="92.5">17</text>
<text x="181.1" y="95.2">3</text>
<text x="181.1" y="92.5">4</text>
<text x="58.3" y="98">EN</text>
<text x="63.8" y="98">ISET</text>
<text x="173.5" y="100.7">20</text>
<text x="173.5" y="98">19</text>
<text x="181.1" y="100.7">1</text>
<text x="181.1" y="98">2</text>
<text x="198.2" y="128.1">R</text>
<text x="198.2" y="130.9">RE</text>
<text x="202.5" y="128.1">VCC</text>
<text x="204.3" y="130.9">B</text>
<text x="198.2" y="133.6">DE</text>
<text x="198.2" y="136.4">D</text>
<text x="202.4" y="136.4">GND</text>
<text x="204.3" y="133.6">A</text>
<text x="198.2" y="146">R</text>
<text x="198.2" y="148.7">RE</text>
<text x="202.5" y="146">VCC</text>
<text x="204.3" y="148.7">B</text>
<text x="198.2" y="151.4">DE</text>
<text x="198.2" y="154.2">D</text>
<text x="202.4" y="154.2">GND</text>
<text x="204.3" y="151.4">A</text>
</g>
<g font-size="1.2" fill="#f00">
<text x="20.9" y="27.9">4</text>
<text x="24.3" y="27.9">GPS_UART6_RX</text>
<text x="20.9" y="30.6">4</text>
<text x="24.3" y="30.6">GPS_UART6_TX</text>
<text x="22" y="48.5">4</text>
<text x="25.4" y="48.5">GPS_FORCE_ON</text>
<text x="26.4" y="51.2">4</text>
<text x="29.8" y="51.2">GPS_PPS</text>
<text x="11.2" y="59.3">4</text>
<text x="14.6" y="59.3">GPS_RESET</text>
<text x="208.8" y="77.8">TX_RS485A</text>
<text x="208.8" y="80.5">TX_RS485B</text>
<text x="130.8" y="86.8">4</text>
<text x="130.8" y="89.6">4</text>
<text x="134.2" y="86.8">GPIO0_DISPLAY</text>
<text x="134.2" y="89.6">GPIO1_DISPLAY</text>
<text x="208.8" y="86">RX_RS485A</text>
<text x="208.8" y="88.8">RX_RS485B</text>
<text x="131" y="92.3">4</text>
<text x="134.5" y="92.3">VBUS_ON</text>
<text x="192.3" y="94.3">DP_USB_DM</text>
<text x="241.4" y="95">MCU_USB_DM</text>
<text x="253" y="95">4</text>
<text x="192.3" y="97">DP_USB_DP</text>
<text x="241.4" y="96.3">MCU_USB_DP</text>
<text x="252.8" y="96.3">4</text>
<text x="22.9" y="104.7">4</text>
<text x="26.4" y="104.7">USB_5V_EN</text>
<text x="175.9" y="127.2">UART_LCD_TO_MCU</text>
<text x="226.6" y="128.5">RX_RS485B</text>
<text x="226.6" y="134">RX_RS485A</text>
<text x="128" y="139">4</text>
<text x="131.4" y="139">DP_UART4_RX</text>
<text x="128" y="145.8">4</text>
<text x="131.4" y="145.8">DP_UART4_TX</text>
<text x="226.6" y="146.4">TX_RS485B</text>
<text x="175.9" y="153.2">UART_MCU_TO_LCD</text>
<text x="226.6" y="151.9">TX_RS485A</text>
<text x="175.9" y="162.8">DP_UART4_RX</text>
<text x="175.9" y="164.2">DP_UART4_TX</text>
<text x="218.4" y="162.8">RX_RS485B</text>
<text x="218.4" y="164.2">TX_RS485A</text>
</g>
<text font-size="1.2" fill="#00f" x="49.8" y="61.3">NPN</text>
<g font-size="1">
<text x="28.8" y="1">5</text>
<text x="83.7" y="1">4</text>
<text x="138.6" y="1">3</text>
<text x="193.4" y="1">2</text>
<text x="248.3" y="1">1</text>
<text x=".4" y="28">D</text>
<text x="276.1" y="28">D</text>
<text x="123.6" y="44.7">FB0402</text>
<text x="27.5" y="57.1">R0402</text>
<text x="38.5" y="59.8">R0402</text>
<text x=".4" y="79.4">C</text>
<text x="276.1" y="79.4">C</text>
<text x="35.7" y="91.4">FB0603</text>
<text x=".4" y="130.9">B</text>
<text x="276.1" y="130.9">B</text>
<text x=".4" y="182.3">A</text>
<text x="276.1" y="182.3">A</text>
<text x="28.8" y="208.2">5</text>
<text x="83.7" y="208.2">4</text>
<text x="138.6" y="208.2">3</text>
<text x="193.4" y="208.2">2</text>
<text x="248.3" y="208.2">1</text>
</g>
<g font-size="1" fill="#00f">
<text x="54.9" y="61.1">IC=500mA,IB=50mA VBE=2.0V</text>
<text x="54.9" y="62">IC=150mA,IB=15mA VBE=1.2V</text>
</g>
</svg>
